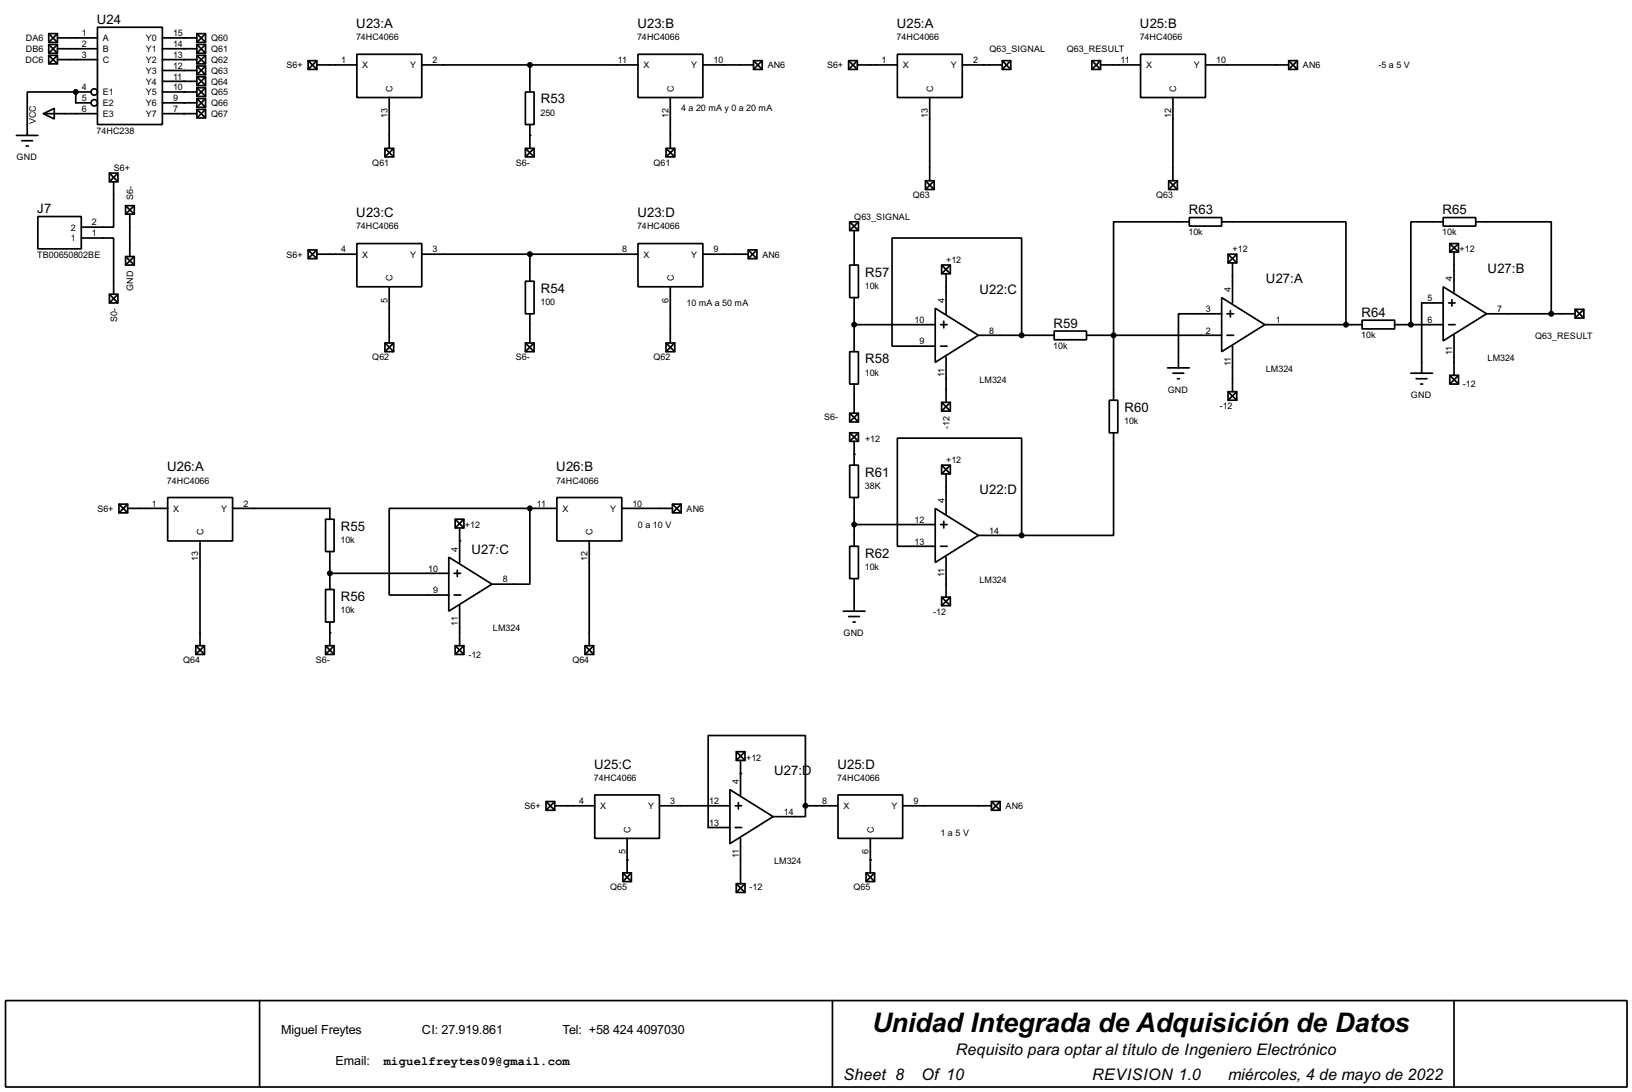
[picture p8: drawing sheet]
<svg xmlns="http://www.w3.org/2000/svg" width="383mm" height="256mm" viewBox="0 0 383 256" stroke-linecap="round" stroke-linejoin="round" font-family="sans-serif">
<g fill="none" stroke="#000" stroke-width=".4">
<path d="M11.5 7.9h2v2.1h-2zM11.5 10.5h2v2h-2zM11.5 13h2v2h-2zM11.5 7.9l2 2.1M11.5 10.5l2 2M11.5 13l2 2M13.5 8.9h9.4M13.5 11.5h9.4M13.5 14h9.4M13.5 7.9l-2 2.1M13.5 10.5l-2 2M13.5 13l-2 2"/>
<path d="M22.9 6.4h15.3v22.9h-15.3zM38.2 8.9h8.1M38.2 11.5h8.1M38.2 14h8.1M38.2 16.6h8.1M38.2 19.1h8.1M46.3 7.9h2v2.1h-2zM46.3 10.5h2v2h-2zM46.3 13h2v2h-2zM46.3 15.5h2v2.1h-2zM46.3 18.1h2v2h-2zM46.3 7.9l2 2.1"/>
<path d="M46.3 10.5l2 2M46.3 13l2 2M46.3 15.5l2 2.1M46.3 18.1l2 2M48.3 7.9l-2 2.1M48.3 10.5l-2 2M48.3 13l-2 2M48.3 15.5l-2 2.1M48.3 18.1l-2 2M72.4 14.3h2.1v2h-2.1zM72.4 14.3l2.1 2M74.5 15.3h9.4"/>
<path d="M74.5 14.3l-2.1 2M83.9 12.8h15.2v10.1h-15.2zM99.1 15.3h50.8M124.5 15.3v6.3M149.9 12.8h15.3v10.1h-15.3zM165.2 15.3h11.9M177.1 14.3h2v2h-2zM177.1 14.3l2 2M179.1 14.3l-2 2M199.4 14.3h2.1v2h-2.1zM199.4 14.3l2.1 2M201.5 15.3h9.4"/>
<path d="M201.5 14.3l-2.1 2M210.9 12.8h15.2v10.1h-15.2zM226.1 15.3h9.4M235.5 14.3h2v2h-2zM235.5 14.3l2 2M237.5 14.3l-2 2M256.6 14.3h2v2h-2zM256.6 14.3l2 2M258.6 15.3h9.4M258.6 14.3l-2 2M268 12.8h15.3v10.1h-15.3zM283.3 15.3h19.5"/>
<path d="M302.8 14.3h2.1v2h-2.1zM302.8 14.3l2.1 2M304.9 14.3l-2.1 2M3.9 31.8h5M5.1 33.1h2.6M6.2 34.3h.5M10.2 26.7l2.6-1.2v2.5zM10.2 26.7h12.7M17.8 21.6h-11.4v10.2M17.8 21.6v2.6h3.6M17.8 21.6h3.6M38.2 26.7h8.1"/>
<path d="M38.2 21.6h8.1M38.2 24.2h8.1M46.3 20.6h2v2.1h-2zM46.3 23.2h2v2h-2zM46.3 25.7h2v2h-2zM46.3 20.6l2 2.1M46.3 23.2l2 2M46.3 25.7l2 2M48.3 20.6l-2 2.1M48.3 23.2l-2 2M48.3 25.7l-2 2M90.5 34.9h2v2h-2z"/>
<path d="M90.5 34.9l2 2M91.5 22.9v12M92.5 34.9l-2 2M123.5 34.9h2v2h-2zM123.5 21.6h2v7.7h-2zM123.5 34.9l2 2M124.5 29.3v5.6M125.5 34.9l-2 2M156.5 34.9h2.1v2h-2.1zM156.5 34.9l2.1 2M157.5 22.9v12M158.6 34.9l-2.1 2"/>
<path d="M218.5 22.9v19.6M275.6 22.9v19.6M8.9 50.9h10.2v7.6h-10.2zM19.1 55.9h7.6v13.2M25.7 40.7h2v2h-2zM25.7 40.7l2 2M26.7 42.7v10.7h-7.6M27.7 40.7l-2 2M29.5 48.3h2.1v2h-2.1zM29.5 48.3l2.1 2M30.5 50.3v10M31.6 48.3l-2.1 2"/>
<path d="M72.4 58.7h2.1v2.1h-2.1zM72.4 58.7l2.1 2.1M74.5 59.7h9.4M74.5 58.7l-2.1 2.1M83.9 57.2h15.2v10.2h-15.2zM99.1 59.7h50.8M124.5 59.7v6.4M149.9 57.2h15.3v10.2h-15.3zM165.2 59.7h10.6M175.8 58.7h2.1v2.1h-2.1zM175.8 58.7l2.1 2.1M177.9 58.7l-2.1 2.1"/>
<path d="M199.7 52.1h2v2.1h-2zM199.7 52.1l2 2.1M200.7 54.2v8.1M201.7 52.1l-2 2.1M217.5 42.5h2v2h-2zM217.5 42.5l2 2M219.5 42.5l-2 2M274.6 42.5h2.1v2h-2.1zM274.6 42.5l2.1 2M276.7 42.5l-2.1 2M279.5 51.1h7.6v2h-7.6zM279.5 52.1h-17.8v41.9"/>
<path d="M287.1 52.1h29.2v24.2M288.6 59.7h2v2.1h-2zM288.6 59.7l2 2.1M290.6 59.7l-2 2.1M339.1 51.1h7.7v2h-7.7zM339.1 52.1h-7.6v24.2M340.7 57.2h2v2h-2zM340.7 57.2l2 2M341.7 59.2v9.4M342.7 57.2l-2 2M346.8 52.1h17.7v21.6M25.7 69.1h2v2.1h-2z"/>
<path d="M25.7 69.1l2 2.1M27.7 69.1l-2 2.1M29.5 60.3h2.1v2h-2.1zM29.5 60.3l2.1 2M31.6 60.3l-2.1 2M91.5 67.4v13.2M123.5 66.1h2v7.6h-2zM124.5 73.7v6.9M157.5 67.4v13.2M199.7 62.3h2v7.6h-2zM200.7 69.9v12.7M200.7 76.3h19.1"/>
<path d="M219.8 72.4l10.1 6.4-10.1 6.3zM221 76.3h1.6M221.3 62.3h2v2h-2zM221.3 62.3l2 2M221.8 75.5v1.5M222.3 64.3v9.4M223.3 62.3l-2 2M229.9 78.8h17.8M240.1 78.8v-22.9h-30.5v25.4h10.2M247.7 77.8h7.6v2h-7.6zM255.3 78.8h31.8M287.1 69.9l10.1 6.4-10.1 6.3z"/>
<path d="M287.1 73.7h-10.2v12.7M288.3 78.8h1.6M288.3 73.7h1.6M289.1 73v1.5M289.6 61.8v9.4M297.2 76.3h22.9M320.1 75.2h7.6v2.1h-7.6zM327.7 76.3h11.4M339.1 67.4l10.2 6.3-10.2 6.4zM339.1 71.2h-5v16.5M340.4 76.3h1.5M340.4 71.2h1.5"/>
<path d="M341.2 70.4v1.5M341.7 78.8v9.4M349.3 73.7h20.8M370.1 72.7h2.1v2h-2.1zM370.1 72.7l2.1 2M372.2 72.7l-2.1 2M90.5 80.6h2v2h-2zM90.5 80.6l2 2M92.5 80.6l-2 2M123.5 80.6h2v2h-2zM123.5 80.6l2 2M125.5 80.6l-2 2"/>
<path d="M156.5 80.6h2.1v2h-2.1zM156.5 80.6l2.1 2M158.6 80.6l-2.1 2M199.7 82.6h2v7.6h-2zM199.7 97.1h2v2h-2zM199.7 97.1l2 2M200.7 90.2v6.9M201.7 97.1l-2 2M221 81.3h1.6M221.3 94.5h2v2.1h-2zM221.3 94.5l2 2.1M222.3 83.9v10.6"/>
<path d="M223.3 94.5l-2 2.1M260.7 94h2v7.7h-2zM274.4 86.4h5.1M275.6 87.7h2.6M276.7 89h.5M288.6 92h2v2h-2zM288.6 92l2 2M289.6 81.3v10.7M290.6 92l-2 2M331.5 87.7h5.1M332.8 89h2.5M333.8 90.2h.5"/>
<path d="M340.7 88.2h2v2h-2zM340.7 88.2l2 2M342.7 88.2l-2 2M28 118.4h2v2.1h-2zM28 118.4l2 2.1M30 119.4h9.4M30 118.4l-2 2.1M39.4 116.9h15.3v10.2h-15.3zM54.7 119.4h22.8v2.6M124.5 119.4h-33v20.4h14M124.5 119.4v17.8h-8.9M124.5 119.4h6.4"/>
<path d="M130.9 116.9h15.2v10.2h-15.2zM146.1 119.4h11.9M158 118.4h2.1v2.1h-2.1zM158 118.4l2.1 2.1M160.1 118.4l-2.1 2.1M199.7 109.3h2v7.6h-2zM199.7 101.7h2v2h-2zM199.7 101.7l2 2M200.7 103.7v5.6M200.7 116.9v11.4M201.7 101.7l-2 2M219.8 119.4l10.1 6.4-10.1 6.3z"/>
<path d="M221.3 109.3h2v2h-2zM221.3 109.3l2 2M222.3 111.3v9.4M223.3 109.3l-2 2M261.7 101.7v24.1h-21.6M47 127.1v24.6M76.5 122h2v7.6h-2zM76.5 138.5h2v7.6h-2zM77.5 129.6v8.9M77.5 134.7h28M105.5 130.9l10.1 6.3-10.1 6.4zM106.7 134.7h1.6"/>
<path d="M106.7 139.8h1.6M107 122h2v2h-2zM107 122l2 2M107.5 133.9v1.5M108 124v8.1M109 122l-2 2M138.5 127.1v24.6M199.7 128.3h2v7.6h-2zM200.7 135.9v7.7M200.7 123.2h19.1M221 123.2h1.6M221 128.3h1.6"/>
<path d="M221.8 122.5v1.5M222.3 130.9v9.4M229.9 125.8h10.2M240.1 125.8v-22.9h-29.2v25.4h8.9M46 151.7h2.1v2h-2.1zM46 151.7l2.1 2M48.1 151.7l-2.1 2M76.5 151.7h2v2h-2zM76.5 151.7l2 2M77.5 146.1v5.6M78.5 151.7l-2 2M107 151.7h2v2h-2z"/>
<path d="M107 151.7l2 2M108 142.3v9.4M109 151.7l-2 2M137.5 151.7h2v2h-2zM137.5 151.7l2 2M139.5 151.7l-2 2M198.2 143.6h5.1M199.4 144.8h2.6M200.5 146.1h.5M221.3 140.3h2v2h-2zM221.3 140.3l2 2M223.3 140.3l-2 2"/>
<path d="M173 176.6h2.1v2h-2.1zM173 176.6l2.1 2M174 178.6v8.1M175.1 176.6l-2.1 2M128.3 188.3h2.1v2h-2.1zM128.3 188.3l2.1 2M130.4 189.3h9.4M130.4 188.3l-2.1 2M139.8 186.7h15.2v10.2h-15.2zM147.4 196.9v8.1M155 189.3h16.5M171.5 185.5l10.2 6.3-10.2 6.4z"/>
<path d="M172.8 189.3h1.5M172.8 194.4h1.5M173.5 188.5v1.5M174 196.9v10.7M189.3 189.3v2.5h-7.6M189.3 189.3v-16.5h-22.9v21.6h5.1M189.3 189.3h7.6M196.9 186.7h15.2v10.2h-15.2zM204.5 196.9v8.1M212.1 189.3h20.9M233 188.3h2v2h-2zM233 188.3l2 2"/>
<path d="M235 188.3l-2 2M146.4 205h2v2.1h-2zM146.4 205l2 2.1M148.4 205l-2 2.1M173 207.6h2.1v2h-2.1zM173 207.6l2.1 2M175.1 207.6l-2.1 2M203.5 205h2v2.1h-2zM203.5 205l2 2.1M205.5 205l-2 2.1M1.3 235h381v20.3h-381zM61 235v20.3"/>
<path d="M195.6 235v20.3M341.7 235v20.3"/>
<circle cx="22.1" cy="21.6" r=".75"/>
<circle cx="22.1" cy="24.2" r=".75"/>
</g>
<g fill="#000">
<circle cx="43.2" cy="16.6" r=".2"/>
<circle cx="43.2" cy="19.1" r=".2"/>
<circle cx="43.2" cy="11.5" r=".2"/>
<circle cx="43.2" cy="8.9" r=".2"/>
<circle cx="43.2" cy="14" r=".2"/>
<circle cx="17.8" cy="21.6" r=".2"/>
<circle cx="43.2" cy="24.2" r=".2"/>
<circle cx="43.2" cy="26.7" r=".2"/>
<circle cx="43.2" cy="21.6" r=".2"/>
<circle cx="124.5" cy="31.8" r=".2"/>
<circle cx="200.7" cy="106.7" r=".2"/>
<circle cx="108" cy="127.1" r=".2"/>
<circle cx="77.5" cy="148.6" r=".2"/>
<circle cx="174" cy="181.7" r=".2"/>
<circle cx="147.4" cy="202" r=".2"/>
<circle cx="204.5" cy="202" r=".2"/>
</g>
<g fill="#000" stroke="#000" stroke-width=".4">
<circle cx="124.5" cy="15.3" r=".5"/>
<circle cx="17.8" cy="21.6" r=".5"/>
<circle cx="124.5" cy="59.7" r=".5"/>
<circle cx="200.7" cy="76.3" r=".5"/>
<circle cx="240" cy="78.8" r=".5"/>
<circle cx="261.6" cy="78.8" r=".5"/>
<circle cx="316.2" cy="76.3" r=".5"/>
<circle cx="331.5" cy="76.3" r=".5"/>
<circle cx="364.5" cy="73.7" r=".5"/>
<circle cx="124.5" cy="119.4" r=".5"/>
<circle cx="77.5" cy="134.7" r=".5"/>
<circle cx="200.7" cy="123.2" r=".5"/>
<circle cx="240" cy="125.8" r=".5"/>
<circle cx="189.2" cy="189.3" r=".5"/>
</g>
<text font-size="7.1" x="204.9" y="242.3">Unidad Integrada de Adquisición de Datos</text>
<g font-size="4.2">
<text x="224.6" y="247.8">Requisito para optar al título de Ingeniero Electrónico</text>
<text x="198.2" y="253.7">Sheet 8</text>
<text x="216.5" y="253.7">Of 10</text>
<text x="256.6" y="253.7">REVISION 1.0</text>
<text x="288.6" y="253.7">miércoles, 4 de mayo de 2022</text>
</g>
<g font-size="3.5">
<text x="22.8" y="5.6">U24</text>
<text x="83.7" y="6.6">U23:A</text>
<text x="149.8" y="6.6">U23:B</text>
<text x="210.7" y="6.6">U25:A</text>
<text x="267.9" y="6.6">U25:B</text>
<text x="127.1" y="24.3">R53</text>
<text x="8.8" y="50.1">J7</text>
<text x="83.7" y="51">U23:C</text>
<text x="149.8" y="51">U23:D</text>
<text x="279.3" y="50.3">R63</text>
<text x="339" y="50.3">R65</text>
<text x="203.3" y="64.9">R57</text>
<text x="349.6" y="64">U27:B</text>
<text x="127.1" y="68.8">R54</text>
<text x="230.2" y="69.1">U22:C</text>
<text x="297.5" y="66.6">U27:A</text>
<text x="247.6" y="76.9">R59</text>
<text x="319.9" y="74.4">R64</text>
<text x="203.3" y="85.3">R58</text>
<text x="264.2" y="96.7">R60</text>
<text x="39.3" y="110.7">U26:A</text>
<text x="130.7" y="110.7">U26:B</text>
<text x="203.3" y="112">R61</text>
<text x="230.2" y="116.1">U22:D</text>
<text x="80.1" y="124.7">R55</text>
<text x="110.8" y="130.1">U27:C</text>
<text x="203.3" y="131">R62</text>
<text x="80.1" y="141.2">R56</text>
<text x="139.6" y="180.6">U25:C</text>
<text x="181.9" y="182.1">U27:D</text>
<text x="196.8" y="180.6">U25:D</text>
</g>
<g font-size="3.3">
<text x="66.1" y="242.8">Miguel Freytes</text>
<text x="99.2" y="242.8">CI: 27.919.861</text>
<text x="132.2" y="242.8">Tel: +58</text>
<text x="144.1" y="242.8">424</text>
<text x="149.7" y="242.8">4097030</text>
<text x="78.8" y="250.2">Email:</text>
</g>
<text font-size="3.2" x="90.2" y="250.2">miguelfreytes09@gmail.com</text>
<g font-size="2.4">
<text x="6.1" y="9.7">DA6</text>
<text x="19.2" y="8.5">1</text>
<text x="19.2" y="11">2</text>
<text x="24.2" y="9.7">A</text>
<text x="34.3" y="9.7">Y0</text>
<text x="40.7" y="8.5">15</text>
<text x="40.7" y="11">14</text>
<text x="49.6" y="9.7">Q60</text>
<text x="83.7" y="9.5">74HC4066</text>
<text x="149.7" y="9.5">74HC4066</text>
<text x="210.7" y="9.5">74HC4066</text>
<text x="267.8" y="9.5">74HC4066</text>
<text x="6" y="14.8">DC6</text>
<text x="6.1" y="12.3">DB6</text>
<text x="19.2" y="13.6">3</text>
<text x="24.2" y="12.3">B</text>
<text x="24.2" y="14.8">C</text>
<text x="34.3" y="12.3">Y1</text>
<text x="34.3" y="14.8">Y2</text>
<text x="34.3" y="17.3">Y3</text>
<text x="40.7" y="13.6">13</text>
<text x="40.7" y="16.2">12</text>
<text x="49.6" y="12.3">Q61</text>
<text x="49.6" y="14.8">Q62</text>
<text x="49.6" y="17.3">Q63</text>
<text x="67.3" y="16.1">S6+</text>
<text x="80.2" y="14.8">1</text>
<text x="85.1" y="16.1">X</text>
<text x="96.4" y="16.1">Y</text>
<text x="101.7" y="14.8">2</text>
<text x="145.2" y="14.8">11</text>
<text x="151.2" y="16.1">X</text>
<text x="162.4" y="16.1">Y</text>
<text x="167.7" y="14.8">10</text>
<text x="180.4" y="16.1">AN6</text>
<text x="194.3" y="16.1">S6+</text>
<text x="207.2" y="14.8">1</text>
<text x="212.1" y="16.1">X</text>
<text x="223.4" y="16.1">Y</text>
<text x="228.7" y="14.8">2</text>
<text x="232.5" y="12.3">Q63_SIGNAL</text>
<text x="250.7" y="12.3">Q63_RESULT</text>
<text x="263.3" y="14.8">11</text>
<text x="269.3" y="16.1">X</text>
<text x="280.5" y="16.1">Y</text>
<text x="285.8" y="14.8">10</text>
<text x="306.1" y="16.1">AN6</text>
<text x="323.9" y="16">-5 a 5 V</text>
<text x="19.2" y="23.7">5</text>
<text x="19.2" y="21.2">4</text>
<text x="24.2" y="22.4">E1</text>
<text x="34.3" y="19.9">Y4</text>
<text x="34.3" y="22.4">Y5</text>
<text x="40.7" y="18.7">11</text>
<text x="40.7" y="21.2">10</text>
<text x="40.7" y="23.7">9</text>
<text x="49.6" y="19.9">Q64</text>
<text x="49.6" y="22.4">Q65</text>
<text x="92.3" y="21.6" transform="rotate(-90 92.3 21.6)">C</text>
<text x="158.3" y="21.6" transform="rotate(-90 158.3 21.6)">C</text>
<text x="219.3" y="21.6" transform="rotate(-90 219.3 21.6)">C</text>
<text x="276.4" y="21.6" transform="rotate(-90 276.4 21.6)">C</text>
<text x="8.5" y="29.2" transform="rotate(-90 8.5 29.2)">VCC</text>
<text x="19.2" y="26.3">6</text>
<text x="24.2" y="27.5">E3</text>
<text x="24.2" y="25">E2</text>
<text x="34.3" y="25">Y6</text>
<text x="34.3" y="27.5">Y7</text>
<text x="40.7" y="26.3">7</text>
<text x="49.6" y="25">Q66</text>
<text x="49.6" y="27.5">Q67</text>
<text x="91" y="27.7" transform="rotate(-90 91 27.7)">13</text>
<text x="127" y="27.2">250</text>
<text x="157.1" y="27.7" transform="rotate(-90 157.1 27.7)">12</text>
<text x="160.1" y="26.1">4 a 20 mA y 0 a 20 mA</text>
<text x="218.1" y="27.7" transform="rotate(-90 218.1 27.7)">13</text>
<text x="275.2" y="27.7" transform="rotate(-90 275.2 27.7)">12</text>
<text x="22.7" y="31.4">74HC238</text>
<text x="3.9" y="37.7">GND</text>
<text x="26.7" y="40.2">S6+</text>
<text x="87.5" y="38.9">Q61</text>
<text x="121.2" y="38.9">S6-</text>
<text x="153.5" y="38.9">Q61</text>
<text x="31.3" y="47" transform="rotate(-90 31.3 47)">S6-</text>
<text x="214.5" y="46.6">Q63</text>
<text x="271.6" y="46.6">Q63</text>
<text x="21.6" y="52.9">2</text>
<text x="83.7" y="53.9">74HC4066</text>
<text x="149.7" y="53.9">74HC4066</text>
<text x="200.7" y="51.6">Q63_SIGNAL</text>
<text x="16.7" y="56.7">1</text>
<text x="16.7" y="54.2">2</text>
<text x="21.6" y="55.5">1</text>
<text x="80.2" y="59.3">4</text>
<text x="101.7" y="59.3">3</text>
<text x="146.2" y="59.3">8</text>
<text x="167.7" y="59.3">9</text>
<text x="279.3" y="55.3">10k</text>
<text x="289.6" y="59.3">+12</text>
<text x="338.9" y="55.3">10k</text>
<text x="343" y="59.3">+12</text>
<text x="8.7" y="60.7">TB00650802BE</text>
<text x="67.3" y="60.5">S6+</text>
<text x="85.1" y="60.5">X</text>
<text x="96.4" y="60.5">Y</text>
<text x="151.2" y="60.5">X</text>
<text x="162.4" y="60.5">Y</text>
<text x="179.1" y="60.5">AN6</text>
<text x="222.3" y="61.8">+12</text>
<text x="31.3" y="68.3" transform="rotate(-90 31.3 68.3)">GND</text>
<text x="91" y="71.1" transform="rotate(-90 91 71.1)">5</text>
<text x="92.3" y="66" transform="rotate(-90 92.3 66)">C</text>
<text x="127" y="71.7">100</text>
<text x="157.1" y="71.1" transform="rotate(-90 157.1 71.1)">6</text>
<text x="158.3" y="66" transform="rotate(-90 158.3 66)">C</text>
<text x="161.3" y="71.9">10 mA a 50 mA</text>
<text x="203.2" y="67.8">10k</text>
<text x="221.9" y="71.1" transform="rotate(-90 221.9 71.1)">4</text>
<text x="289.2" y="68.6" transform="rotate(-90 289.2 68.6)">4</text>
<text x="335.5" y="70.8">5</text>
<text x="341.3" y="66.1" transform="rotate(-90 341.3 66.1)">4</text>
<text x="27.5" y="75.7" transform="rotate(-90 27.5 75.7)">S0-</text>
<text x="214.9" y="75.8">10</text>
<text x="283.4" y="73.3">3</text>
<text x="299.8" y="75.8">1</text>
<text x="335.5" y="75.8">6</text>
<text x="351.8" y="73.3">7</text>
<text x="216.1" y="80.9">9</text>
<text x="232.5" y="78.3">8</text>
<text x="247.5" y="82">10k</text>
<text x="283.4" y="78.3">2</text>
<text x="319.9" y="79.5">10k</text>
<text x="341.3" y="83.4" transform="rotate(-90 341.3 83.4)">11</text>
<text x="360.7" y="79.6">Q63_RESULT</text>
<text x="87.5" y="84.7">Q62</text>
<text x="121.2" y="84.7">S6-</text>
<text x="153.5" y="84.7">Q62</text>
<text x="203.2" y="88.2">10k</text>
<text x="221.9" y="88.5" transform="rotate(-90 221.9 88.5)">11</text>
<text x="230.1" y="89.9">LM324</text>
<text x="289.2" y="86" transform="rotate(-90 289.2 86)">11</text>
<text x="297.4" y="87.3">LM324</text>
<text x="349.5" y="84.8">LM324</text>
<text x="274.4" y="92.3">GND</text>
<text x="331.5" y="93.6">GND</text>
<text x="343.8" y="91">-12</text>
<text x="193.6" y="98.6">S6-</text>
<text x="223.1" y="100.8" transform="rotate(-90 223.1 100.8)">-12</text>
<text x="264.2" y="99.6">10k</text>
<text x="286.6" y="96.1">-12</text>
<text x="203.3" y="103.7">+12</text>
<text x="39.2" y="113.6">74HC4066</text>
<text x="130.7" y="113.6">74HC4066</text>
<text x="222.3" y="108.8">+12</text>
<text x="35.7" y="119">1</text>
<text x="57.2" y="119">2</text>
<text x="126.2" y="119">11</text>
<text x="148.6" y="119">10</text>
<text x="203.2" y="114.9">38K</text>
<text x="221.9" y="118.2" transform="rotate(-90 221.9 118.2)">4</text>
<text x="22.9" y="120.2">S6+</text>
<text x="40.7" y="120.2">X</text>
<text x="47.8" y="125.7" transform="rotate(-90 47.8 125.7)">C</text>
<text x="51.9" y="120.2">Y</text>
<text x="109.3" y="124">+12</text>
<text x="132.1" y="120.2">X</text>
<text x="139.3" y="125.7" transform="rotate(-90 139.3 125.7)">C</text>
<text x="143.4" y="120.2">Y</text>
<text x="149.9" y="124">0 a 10 V</text>
<text x="161.3" y="120.2">AN6</text>
<text x="214.9" y="122.8">12</text>
<text x="232.5" y="125.4">14</text>
<text x="46.6" y="131.9" transform="rotate(-90 46.6 131.9)">13</text>
<text x="80" y="127.6">10k</text>
<text x="107.6" y="129.6" transform="rotate(-90 107.6 129.6)">4</text>
<text x="138.1" y="131.9" transform="rotate(-90 138.1 131.9)">12</text>
<text x="214.9" y="127.9">13</text>
<text x="100.6" y="134.3">10</text>
<text x="118.2" y="136.8">8</text>
<text x="203.2" y="133.9">10k</text>
<text x="221.9" y="135.5" transform="rotate(-90 221.9 135.5)">11</text>
<text x="230.1" y="136.9">LM324</text>
<text x="101.8" y="139.4">9</text>
<text x="80" y="144.1">10k</text>
<text x="107.6" y="146.9" transform="rotate(-90 107.6 146.9)">11</text>
<text x="115.8" y="148.3">LM324</text>
<text x="198.2" y="149.4">GND</text>
<text x="219.3" y="144.4">-12</text>
<text x="43" y="155.8">Q64</text>
<text x="74.2" y="155.8">S6-</text>
<text x="110.1" y="154.5">-12</text>
<text x="134.5" y="155.8">Q64</text>
<text x="175.3" y="178.7">+12</text>
<text x="139.6" y="183.4">74HC4066</text>
<text x="173.6" y="184.2" transform="rotate(-90 173.6 184.2)">4</text>
<text x="196.7" y="183.4">74HC4066</text>
<text x="123.2" y="190.1">S6+</text>
<text x="136.1" y="188.9">4</text>
<text x="141" y="190.1">X</text>
<text x="152.3" y="190.1">Y</text>
<text x="157.5" y="188.9">3</text>
<text x="166.7" y="188.9">12</text>
<text x="184.2" y="191.4">14</text>
<text x="193.2" y="188.9">8</text>
<text x="198.2" y="190.1">X</text>
<text x="209.4" y="190.1">Y</text>
<text x="214.7" y="188.9">9</text>
<text x="236.3" y="190.1">AN6</text>
<text x="148.2" y="195.6" transform="rotate(-90 148.2 195.6)">C</text>
<text x="166.7" y="194">13</text>
<text x="205.3" y="195.6" transform="rotate(-90 205.3 195.6)">C</text>
<text x="221" y="196.4">1 a 5 V</text>
<text x="147" y="200.6" transform="rotate(-90 147 200.6)">5</text>
<text x="173.6" y="201.6" transform="rotate(-90 173.6 201.6)">11</text>
<text x="181.9" y="202.9">LM324</text>
<text x="204.1" y="200.6" transform="rotate(-90 204.1 200.6)">6</text>
<text x="143.4" y="209.1">Q65</text>
<text x="176.1" y="209.1">-12</text>
<text x="200.5" y="209.1">Q65</text>
</g>
</svg>
